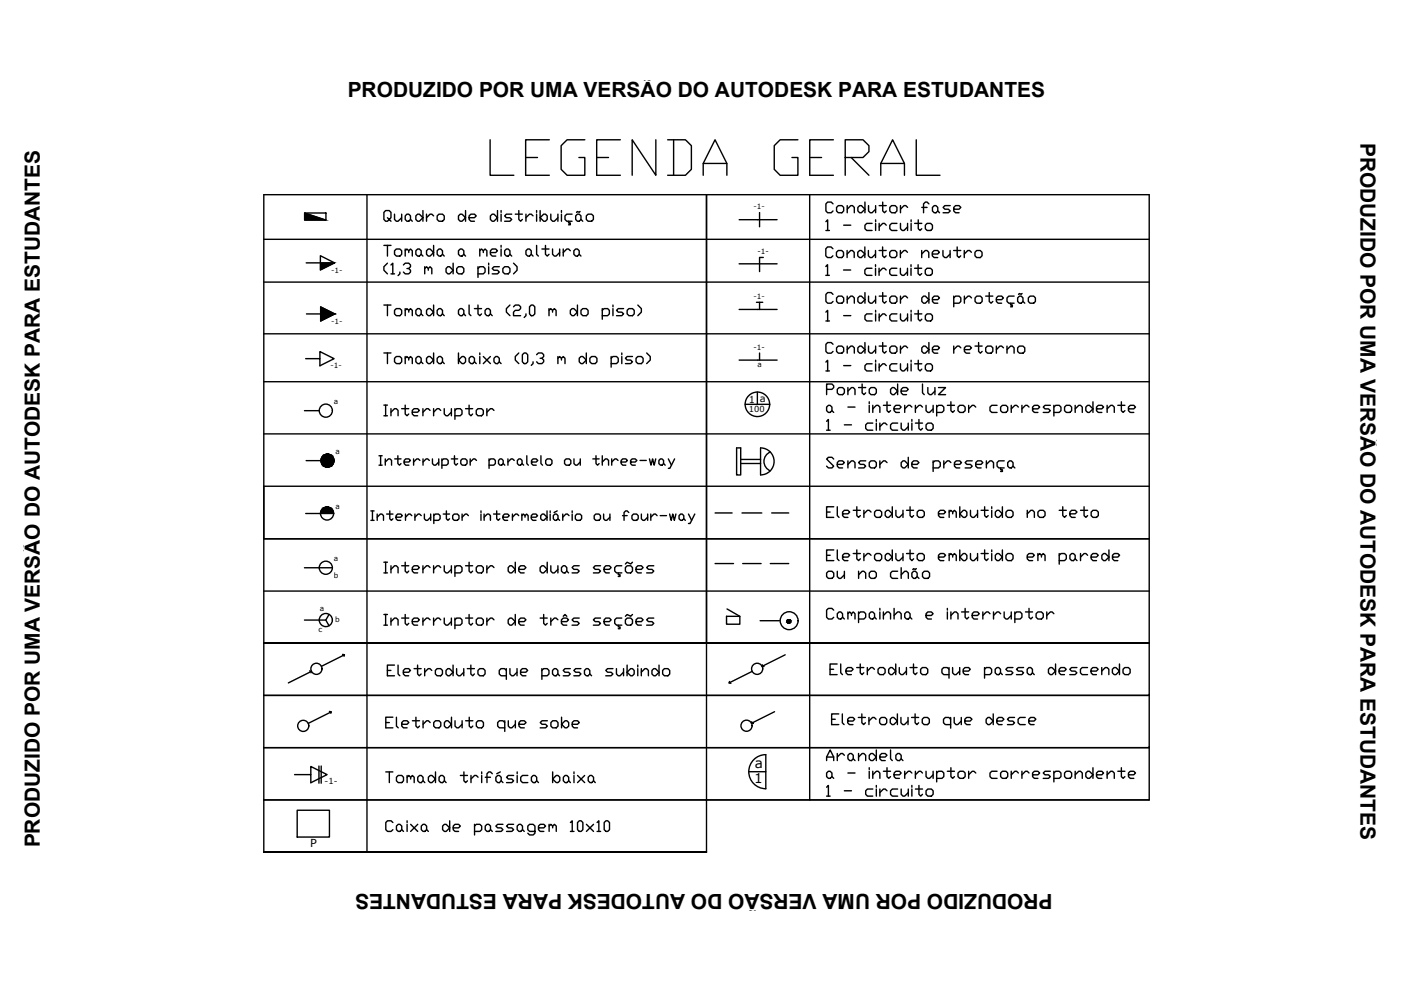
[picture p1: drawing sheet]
<svg xmlns="http://www.w3.org/2000/svg" width="297mm" height="210mm" viewBox="0 0 297 210" stroke-linecap="round" stroke-linejoin="round" font-family="sans-serif">
<!-- layer: ELE - Legenda -->
<g fill="none" stroke="#000" stroke-width=".3">
<path d="M55.9 50.7h187.8M55.9 59.8h187.8M64.6 45.2h4.5v1.5h-4.5zM64.6 45.2l4.5 1.5M77.8 41.3v139.4M81.4 52h1.5M82.1 55.8l-.7 .8v.7l.7 .8M82.1 46.2l.4 .3-.4 .4h-.3l-.4-.4v-1.5l.4-.4h.7l.4 .4v1.2l-.4 .3 .4 .4M82.1 52v2.3M82.9 56.2l.4-.4v2.3M82.9 58.1h.7M83.6 53.2l.4-.4h.8l.4 .4v.7l-.4 .4h-.8l-.4-.4z"/>
<path d="M83.6 45.4v1.1l.4 .4h.4l.8-.7M84.8 57.7v.4l-.4 .3M85.2 45.4v1.5M85.5 56.2l.4-.4h.8l.3 .4v.4l-.3 .3h-.4M85.9 53.2l.4-.4 .4 .4v.3M85.9 45.8l.4-.4h.4l.3 .4v.7l-.3 .4h-.4l-.4-.4zM85.9 52.8v1.5M86.7 53.2l.3-.4 .4 .4v1.1M86.7 56.9l.3 .4v.4l-.3 .4h-.8l-.4-.4M87 46.5l.4 .4M88.2 53.2l.3-.4h.4l.4 .4v.7l-.4 .4h-.4l-.3-.4zM88.2 45.8l.3-.4h.4l.8 .8-.8 .7h-.4l-.3-.4z"/>
<path d="M89.3 53.9l.4 .4M89.7 44.6v2.3M90.1 56.9l.3-.3 .4 .3v.4M90.1 56.6v1.5M90.4 45.4v1.5M90.8 52.8h.4l.7 .7-.7 .8h-.4l-.4-.4v-.7zM90.8 56.9l.4-.3 .4 .3v1.2M91.9 45.8l-.3-.4h-.4l-.8 .8M91.9 52v2.3M92.7 53.2l.4-.4h.3l.4 .4v.7l-.4 .4h-.3l-.4-.4zM92.7 45.8l.4-.4h.7l.4 .4v.7l-.4 .4h-.7l-.4-.4zM93.8 53.9l.4 .4"/>
<path d="M94.9 56.6h.4l.8 .7-.8 .8h-.4l-.3-.4v-.8zM96.1 55.8v2.3M96.8 56.9l.4-.3h.8l.3 .3v.8l-.3 .4h-.8l-.4-.4zM97.2 45.8l.4-.4h.4l.7 .8-.7 .7h-.4l-.4-.4zM97.6 52.8h.4l.3 .4v.7l-.3 .4h-.4l-.4-.4v-.7zM98.3 53.9l.4 .4M98.7 44.6v2.3M99.5 46.2h1.1l.4-.4-.4-.4h-.8l-.3 .4v.7l.3 .4h.8M101.3 56.9l.4-.3h.8l.3 .3v.8l-.3 .4h-1.2M101.3 56.6v2.2M101.7 53.2l.4-.4 .4 .4v.3M101.7 52.8v1.5"/>
<path d="M102.5 53.2l.3-.4 .4 .4v1.1M103.6 55.8v.4M103.6 56.6v1.5M104 53.5h1.1l.4-.3-.4-.4h-.7l-.4 .4v.7l.4 .4h.7M104 45.8l.4-.4h.3l.8 .8-.8 .7h-.3l-.4-.4zM105.5 44.6v2.3M105.9 56.6h-1.2l-.3 .3 .3 .4h.8l.4 .4-.4 .4h-1.1M106.2 44.6v.4M106.2 45.4v1.5M106.2 52v.4M106.2 52.8v1.5M106.6 56.9l.4-.3h.7l.4 .3v.8l-.4 .4h-.7l-.4-.4z"/>
<path d="M107 53.2l.4-.4h.3l.4 .4v.7l-.4 .4h-.3l-.4-.4zM108.1 53.9l.4 .4M108.5 45.4h-1.1l-.4 .4 .4 .4h.7l.4 .3-.4 .4h-1.1M108.9 55.8l.7 .8v.7l-.7 .8M109.2 45.4h1.6M110 44.6v1.9l.4 .4 .4-.4M111.5 45.4v1.5M111.9 52.8h.4l.3 .4v.7l-.3 .4h-.4l-.4-.4v-.7zM112.6 53.9l.4 .4M113 45.8l-.4-.4h-.3l-.8 .8M113.8 52v1.9l.3 .4M113.8 44.6v.4"/>
<path d="M113.8 45.4v1.5M114.5 46.2l.8-.8h.4l.3 .4v.7l-.3 .4h-.4zM114.5 44.6v2.3M114.9 52.8h1.5M115.7 52v1.9l.3 .4 .4-.4M116.8 45.4v1.1l.4 .4h.3l.8-.7M117.2 52.8v1.1l.3 .4h.4l.8-.8M118.3 45.4v1.5M118.7 52.8v1.5M119 44.6v.4M119 45.4v1.5M119.4 52.8v1.5"/>
<path d="M120.5 46.9v.4h.4v.4h-.4M120.9 53.2l-.4-.4h-.3l-.8 .7M121.3 45.4h-1.1l-.4 .4v.7l.4 .4h1.1M121.7 53.2l.4-.4h.3l.4 .4v.7l-.4 .4h-.3l-.4-.4zM122.1 45.8l.3-.4h.4l.4 .4v.7l-.4 .4h-.4l-.3-.4zM122.8 53.9l.4 .4M123 44.8l-.2 .2-.4-.2-.2 .2M123.2 46.5l.4 .4M124.3 45.8l.4-.4h.7l.4 .4v.7l-.4 .4h-.7l-.4-.4zM149.8 41.3v128.3h93.9M156.7 55.9h8.1M156.7 46.6h8.1"/>
<path d="M161 45.1v3M161.8 54.6h-.8v3M171.7 41.3v128.3M175.1 56.5l.4-.4v2.3M175.1 58.4h.7M175.1 47l.4-.4v2.3M175.1 48.9h.8M176.6 52.7l-.4-.3h-.7l-.4 .3v1.5l.4 .4h.7l.4-.4M176.6 43.2l-.4-.4h-.7l-.4 .4v1.5l.4 .4h.7l.4-.4M177.7 53.1h.8l.3 .4v.7l-.3 .4h-.8l-.4-.4v-.7zM177.7 43.6h.8l.4 .4v.7l-.4 .4h-.8l-.3-.4v-.7zM178.8 57.2h1.6"/>
<path d="M178.9 47.7h1.5M179.6 53.9l.8-.8h.3l.4 .4v1.1M179.6 53.1v1.5M179.6 44.4l.8-.8h.3l.4 .4v1.1M179.6 43.6v1.5M181.9 53.5l.3-.4h.4l.8 .8-.8 .7h-.4l-.3-.4zM181.9 44l.4-.4h.3l.8 .8-.8 .7h-.3l-.4-.4zM183.4 52.4v2.2M183.4 42.8v2.3M184.1 53.1v1.1l.4 .4h.4l.7-.7M184.1 43.6v1.1l.4 .4h.4l.7-.7M184.9 56.9h-1.2l-.3 .3v.8l.3 .4h1.2"/>
<path d="M184.9 47.4h-1.1l-.4 .3v.8l.4 .4h1.1M185.6 53.1v1.5M185.6 56.1v.4M185.6 56.9v1.5M185.6 43.6v1.5M185.6 46.6v.4M185.6 47.4v1.5M186.4 53.1h1.5M186.4 56.9v1.5M186.4 47.4v1.5M186.4 43.6h1.5M187.1 52.4v1.8l.4 .4 .4-.4"/>
<path d="M187.2 42.8v1.9l.3 .4 .4-.4M187.9 57.2l-.4-.3h-.4l-.7 .7M187.9 47.7l-.4-.3h-.3l-.8 .7M189 53.1h.8l.3 .4v.7l-.3 .4h-.8l-.4-.4v-.7zM189 43.6h.8l.4 .4v.7l-.4 .4h-.8l-.3-.4v-.7zM190.1 56.9h-1.1l-.4 .3v.8l.4 .4h1.1M190.2 47.4h-1.2l-.3 .3v.8l.3 .4h1.2M190.9 56.9v1.1l.4 .4h.4l.7-.8M190.9 53.1v1.5M190.9 47.4v1.1l.4 .4h.4l.7-.8M190.9 43.6v1.5M192.4 53.5l-.4-.4h-.3l-.8 .8"/>
<path d="M192.4 56.9v1.5M192.4 44l-.3-.4h-.4l-.8 .8M192.4 47.4v1.5M193.2 56.1v.4M193.2 56.9v1.5M193.2 46.6v.4M193.2 47.4v1.5M193.9 56.9h1.5M193.9 47.4h1.5M194.7 56.1v1.9l.3 .4 .4-.4M194.7 46.6v1.9l.4 .4 .3-.4M195.4 53.9l.8-.8h.3l.4 .4v1.1"/>
<path d="M195.4 53.1v1.5M195.4 44h1.2M196.2 57.2l.3-.3h.8l.4 .3v.8l-.4 .4h-.8l-.3-.4zM196.6 47.4h.7l.4 .3v.8l-.4 .4h-.7l-.4-.4v-.8zM196.9 43.2l-.3-.4h-.4l-.4 .4v1.9M197.7 53.9h1.1l.4-.4-.4-.4h-.7l-.4 .4v.7l.4 .4h.7M198.1 43.6h.3l.4 .4v.7l-.4 .4h-.3l-.4-.4v-.7zM198.8 44.7l.4 .4M199.9 53.1v1.1l.4 .4h.4l.7-.7M201.4 53.1v1.5M201.5 43.6h-1.2l-.3 .4 .3 .4h.8l.4 .3-.4 .4h-1.1M202.2 53.1h1.5"/>
<path d="M202.2 44.4h1.1l.4-.4-.4-.4h-.7l-.4 .4v.7l.4 .4h.7M202.9 52.4v1.8l.4 .4 .4-.4M204.4 53.1v1.5M206 53.5l-.4-.4h-.4l-.8 .8M207.1 53.1h.7l.4 .4v.7l-.4 .4h-.7l-.4-.4v-.7zM55.9 70.8h187.8M81.4 74.8h1.5M81.4 64.7h1.5M82.1 64.7v2.2M82.1 74.8v2.3M83.6 76l.4-.4h.8l.4 .4v.7l-.4 .4h-.8l-.4-.4zM83.6 65.8l.4-.4h.8l.4 .4v.8l-.4 .3h-.8l-.4-.3z"/>
<path d="M85.9 76l.4-.4 .4 .4v.3M85.9 65.8l.4-.4 .4 .4v.4M85.9 65.4v1.5M85.9 75.6v1.5M86.7 76l.3-.4 .4 .4v1.1M86.7 65.8l.3-.4 .4 .4v1.1M88.2 76l.3-.4h.4l.4 .4v.7l-.4 .4h-.4l-.3-.4zM88.2 65.8l.3-.4h.4l.4 .4v.8l-.4 .3h-.4l-.3-.3zM89.3 76.7l.4 .4M89.3 66.6l.4 .3M90.4 76l.4-.4h.4l.7 .7-.7 .8h-.4l-.4-.4zM90.4 65.8l.4-.4h.4l.7 .8-.7 .7h-.4l-.4-.3z"/>
<path d="M91.9 64.7v2.2M91.9 74.8v2.3M92.7 76l.4-.4h.3l.4 .4v.7l-.4 .4h-.3l-.4-.4zM92.7 65.8l.4-.4h.3l.4 .4v.8l-.4 .3h-.3l-.4-.3zM93.8 76.7l.4 .4M93.8 66.6l.4 .3M97.2 76.3l.8-.7h.3l.4 .4v.7l-.4 .4h-.3zM97.2 65.8l.4-.4h.4l.3 .4v.8l-.3 .3h-.4l-.4-.3zM97.2 74.8v2.3M98.3 66.6l.4 .3M99.5 76l.3-.4h.4l.4 .4v.7l-.4 .4h-.4l-.3-.4zM99.5 64.7v1.9l.3 .3"/>
<path d="M100.6 76.7l.4 .4M100.6 65.4h1.5M101.3 64.7v1.9l.4 .3 .4-.3M101.7 74.8v.4M101.7 75.6v1.5M102.5 75.6l1.5 1.5M102.8 65.8l.4-.4h.4l.4 .4v.8l-.4 .3h-.4l-.4-.3zM104 75.6l-1.5 1.5M104 66.6l.4 .3M104.7 76l.4-.4h.4l.4 .4v.7l-.4 .4h-.4l-.4-.4zM105.9 76.7l.3 .4M108.1 64.7l-.7 .7v.8l.7 .7"/>
<path d="M108.9 65l.3-.3h.8l.4 .3v.4l-.4 .4h-.8l-.3 .4v.7h1.5M110 74.8l-.8 .8v.7l.8 .8M110.8 75.2l.3-.4h.4l.4 .4v1.5l-.4 .4h-.4l-.3-.4zM111.5 66.6v.3l-.4 .4M112.6 64.7h.4l.4 .3v1.6l-.4 .3h-.4l-.3-.3v-1.6zM113 76.7v.4l-.4 .4M113.8 75.2l.3-.4h.8l.4 .4v.4l-.4 .4h-.4M114.9 76l.4 .3v.4l-.4 .4h-.8l-.3-.4M116.4 65.8l.4-.4 .4 .4v.4M116.4 65.4v1.5M117.2 65.8l.3-.4 .4 .4v1.1M118.3 76l.4-.4 .3 .4v.3"/>
<path d="M118.3 75.6v1.5M119 76l.4-.4 .4 .4v1.1M120.9 65.8l.4-.4h.4l.7 .8-.7 .7h-.4l-.4-.3zM122.4 64.7v2.2M122.8 76l.4-.4h.4l.7 .7-.7 .8h-.4l-.4-.4zM123.2 65.8l.4-.4h.7l.4 .4v.8l-.4 .3h-.7l-.4-.3zM124.3 74.8v2.3M125.1 76l.3-.4h.8l.4 .4v.7l-.4 .4h-.8l-.3-.4zM127.7 65.8l.4-.4h.7l.4 .4v.8l-.4 .3h-1.1M127.7 65.4v2.3M129.6 76l.4-.4h.7l.4 .4v.7l-.4 .4h-1.1M129.6 75.6v2.2"/>
<path d="M130 64.7v.3M130 65.4v1.5M131.8 74.8v.4M131.8 75.6v1.5M132.2 65.4h-1.1l-.4 .4 .4 .4h.7l.4 .4-.4 .3h-1.1M133 65.8l.3-.4h.8l.4 .4v.8l-.4 .3h-.8l-.3-.3zM134.1 75.6h-1.1l-.4 .4 .4 .3h.7l.4 .4-.4 .4h-1.1M134.8 76l.4-.4h.8l.4 .4v.7l-.4 .4h-.8l-.4-.4zM135.2 64.7l.8 .7v.8l-.8 .7M137.1 74.8l.8 .8v.7l-.8 .8M156.7 65.6h8.1M156.7 76.4h8.1"/>
<path d="M160.4 64.1h1.3M161 64.1v1.5M161 74.8v1.6M175.1 66.2l.4-.4v2.3M175.1 76.8l.4-.4v2.2M175.1 68.1h.8M175.1 78.6h.8M176.6 62.4l-.4-.4h-.7l-.4 .4v1.5l.4 .4h.7l.4-.4M176.6 73l-.4-.4h-.7l-.4 .4v1.5l.4 .4h.7l.4-.4M177.4 73.7l.3-.3h.8l.4 .3v.8l-.4 .4h-.8l-.3-.4zM177.7 62.8h.8l.4 .4v.7l-.4 .4h-.8l-.3-.4v-.7zM178.9 66.9h1.5"/>
<path d="M178.9 77.5h1.5M179.6 63.5l.8-.7h.3l.4 .4v1.1M179.6 74.1l.8-.7h.3l.4 .3v1.2M179.6 62.8v1.5M179.6 73.4v1.5M181.9 63.2l.4-.4h.3l.8 .7-.8 .8h-.3l-.4-.4zM181.9 73.7l.4-.3h.3l.8 .7-.8 .8h-.3l-.4-.4zM183.4 62v2.3M183.4 72.6v2.3M184.1 62.8v1.1l.4 .4h.4l.7-.8M184.1 73.4v1.1l.4 .4h.4l.7-.8M184.9 66.6h-1.1l-.4 .3v.8l.4 .4h1.1"/>
<path d="M184.9 77.1h-1.1l-.4 .4v.8l.4 .3h1.1M185.6 62.8v1.5M185.6 65.8v.4M185.6 66.6v1.5M185.6 73.4v1.5M185.6 76.4v.4M185.6 77.1v1.5M186.4 62.8h1.5M186.4 66.6v1.5M186.4 77.1v1.5M186.4 73.4h1.5M187.2 62v1.9l.3 .4 .4-.4"/>
<path d="M187.2 72.6v1.9l.3 .4 .4-.4M187.9 66.9l-.4-.3h-.3l-.8 .7M187.9 77.5l-.4-.4h-.3l-.8 .8M188.7 73.7l.3-.3h.8l.4 .3v.8l-.4 .4h-.8l-.3-.4zM189 62.8h.8l.4 .4v.7l-.4 .4h-.8l-.3-.4v-.7zM190.2 66.6h-1.2l-.3 .3v.8l.3 .4h1.2M190.2 77.1h-1.2l-.3 .4v.8l.3 .3h1.2M190.9 66.6v1.1l.4 .4h.4l.7-.8M190.9 77.1v1.2l.4 .3h.4l.7-.7M190.9 62.8v1.5M190.9 73.4v1.5M192.4 63.2l-.3-.4h-.4l-.8 .7"/>
<path d="M192.4 73.7l-.3-.3h-.4l-.8 .7M192.4 66.6v1.5M192.4 77.1v1.5M193.2 65.8v.4M193.2 66.6v1.5M193.2 76.4v.4M193.2 77.1v1.5M193.9 66.6h1.5M193.9 77.1h1.5M194.7 65.8v1.9l.4 .4 .3-.4M194.7 76.4v1.9l.4 .3 .3-.3M195.4 73.7l.4-.3h.4l.7 .7-.7 .8h-.4l-.4-.4z"/>
<path d="M195.8 62.8h.4l.7 .7-.7 .8h-.4l-.4-.4v-.7zM196.2 66.9l.4-.3h.7l.4 .3v.8l-.4 .4h-.7l-.4-.4zM196.6 77.1h.7l.4 .4v.8l-.4 .3h-.7l-.4-.3v-.8zM196.9 62v2.3M196.9 72.6v2.3M197.7 63.5h1.1l.4-.3-.4-.4h-.7l-.4 .4v.7l.4 .4h.7M197.7 74.1h1.1l.4-.4-.4-.3h-.7l-.4 .3v.8l.4 .4h.7M202.2 63.2l.4-.4h.7l.4 .4v.7l-.4 .4h-1.1M202.2 62.8v2.2M202.2 73.4v1.5M203.7 73.7l-.4-.3h-.3l-.8 .7M204.5 74.1h1.1l.4-.4-.4-.3h-.8l-.3 .3v.8l.3 .4h.8"/>
<path d="M204.5 62.8v1.5M206 63.2l-.4-.4h-.4l-.7 .7M206.7 73.4h1.5M207.1 62.8h.8l.3 .4v.7l-.3 .4h-.8l-.4-.4v-.7zM207.5 72.6v1.9l.4 .4 .3-.4M209 73.7l.4-.3h.7l.4 .3v.8l-.4 .4h-.7l-.4-.4zM209 62.8h1.5M209.7 62v1.9l.4 .4 .4-.4M211.3 63.5h1.1l.4-.3-.4-.4h-.8l-.3 .4v.7l.3 .4h.8M211.3 73.4v1.5M212.8 73.7l-.4-.3h-.4l-.7 .7M213.5 74.1l.8-.7h.3l.4 .3v1.2"/>
<path d="M213.5 73.4v1.5M214.3 64.3v.4h.3v.3h-.3M215 62.8h-1.1l-.4 .4v.7l.4 .4h1.1M215.8 73.7l.3-.3h.8l.4 .3v.8l-.4 .4h-.8l-.3-.4zM216.1 62.8h.4l.4 .4v.7l-.4 .4h-.4l-.3-.4v-.7zM216.7 62.2l-.2 .2-.4-.2-.2 .2M216.9 63.9l.4 .4M218.4 62.8h.8l.3 .4v.7l-.3 .4h-.8l-.4-.4v-.7zM55.9 92h187.8M55.9 80.9h187.8M80.4 96.6h.6M80.4 98.6h.6"/>
<path d="M80.7 96.6v2M81.4 85.9h.7M81.4 88.2h.7M81.7 98l.7-.7h.3l.3 .3v1M81.7 97.3v1.3M81.8 85.9v2.3M82.9 87.4l.7-.8h.4l.4 .4v1.2M82.9 86.6v1.6M83.7 97.3h1.3M84.4 96.6v1.7l.3 .3 .3-.3M85.2 86.6h1.5M85.7 98h1l.3-.4-.3-.3h-.7l-.3 .3v.7l.3 .3h.7"/>
<path d="M85.9 85.9v1.9l.4 .4 .4-.4M87.4 87.4h1.1l.4-.4-.4-.4h-.7l-.4 .4v.8l.4 .4h.7M87.7 97.3v1.3M89 97.6l-.3-.3h-.3l-.7 .7M89.7 86.6v1.6M89.7 97.3v1.3M91 97.6l-.3-.3h-.3l-.7 .7M91.2 87l-.4-.4h-.4l-.7 .8M91.7 97.3v1l.3 .3h.4l.6-.6M91.9 86.6v1.6M93 97.3v1.3M93.4 87l-.3-.4h-.4l-.8 .8"/>
<path d="M93.7 97.6l.3-.3h.7l.3 .3v.7l-.3 .3h-1M93.7 97.3v2M94.2 86.6v1.2l.4 .4h.3l.8-.8M95.7 97.3h1.3M95.7 86.6v1.6M96.4 96.6v1.7l.3 .3 .3-.3M96.5 87l.3-.4h.8l.4 .4v.8l-.4 .4h-1.1M96.5 86.6v2.3M97.7 97.6l.3-.3h.7l.3 .3v.7l-.3 .3h-.7l-.3-.3zM98.7 86.6h1.5M99.5 85.9v1.9l.3 .4 .4-.4M99.7 97.3v1.3"/>
<path d="M101 97.6l-.3-.3h-.3l-.7 .7M101.3 86.6h.8l.4 .4v.8l-.4 .4h-.8l-.3-.4v-.8zM103.2 86.6v1.6M103.7 97.6l.3-.3h.7l.3 .3v.7l-.3 .3h-1M103.7 97.3v2M104.7 87l-.3-.4h-.4l-.8 .8M105.7 97.6l.3-.3h.4l.3 .3v.7l-.3 .3h-.4l-.3-.3zM106.7 98.3l.3 .3M107.7 97.3v1.3M109 97.6l-.3-.3h-.3l-.7 .7M109.7 97.6l.3-.3h.4l.3 .3v.7l-.3 .3h-.4l-.3-.3zM110.7 98.3l.3 .3"/>
<path d="M111.7 96.6v1.7l.3 .3M112.7 98h1l.3-.4-.3-.3h-.7l-.3 .3v.7l.3 .3h.7M114.7 96.6v1.7l.3 .3M115.7 97.6l.3-.3h.7l.3 .3v.7l-.3 .3h-.7l-.3-.3zM119.7 97.6l.3-.3h.7l.3 .3v.7l-.3 .3h-.7l-.3-.3zM121.7 97.3v1l.3 .3h.4l.6-.6M123 97.3v1.3M125.7 97.3h1.3M126.4 96.6v1.7l.3 .3 .3-.3M127.7 98l.7-.7h.3l.3 .3v1M127.7 96.6v2M129.7 97.3v1.3"/>
<path d="M131 97.6l-.3-.3h-.3l-.7 .7M131.7 98h1l.3-.4-.3-.3h-.7l-.3 .3v.7l.3 .3h.7M133.7 98h1l.3-.4-.3-.3h-.7l-.3 .3v.7l.3 .3h.7M135.7 97.6h1.3M137.7 97.3l.3 1.3 .4-1.3 .3 1.3 .3-1.3M139.7 97.6l.3-.3h.4l.3 .3v.7l-.3 .3h-.4l-.3-.3zM140.7 98.3l.3 .3M141.7 97.3l.7 1.3M143 97.3l-1 2h-.3M175.3 82.6h1.1l.4-.4v-.4l-.4-.4h-1.1v2.3M175.3 86.3l.3-.4h.4l.4 .4v.8l-.4 .3h-.4l-.3-.3zM175.3 89.3l.3-.4v2.3"/>
<path d="M175.3 91.2h.7M176.4 87.1l.4 .3M176.8 97.3l-.4-.3h-.8l-.3 .3 1.5 1.5-.4 .4h-.8l-.3-.4M177.5 98.5h1.1l.4-.4-.4-.4h-.7l-.4 .4v.7l.4 .4h.7M177.9 82.2h.7l.4 .4v.7l-.4 .4h-.7l-.4-.4v-.7zM179 90.1h1.5M179.8 82.9l.7-.7h.4l.4 .4v1.1M179.8 98.5l.7-.8h.4l.4 .4v1.1M179.8 82.2v1.5M179.8 97.7v1.5M179.8 86.3h1.5M182 82.2h1.5"/>
<path d="M182.8 81.4v1.9l.4 .4 .3-.4M183.5 97.7h-1.1l-.4 .4 .4 .4h.8l.3 .3-.3 .4h-1.2M184.3 98.1l.4-.4h.7l.4 .4v.7l-.4 .4h-.7l-.4-.4zM184.3 85.2v.4M184.3 85.9v1.5M184.7 82.2h.7l.4 .4v.7l-.4 .4h-.7l-.4-.4v-.7zM185 86.7l.8-.8h.4l.3 .4v1.1M185 89.7h-1.1l-.4 .4v.7l.4 .4h1.1M185 85.9v1.5M185.8 88.9v.4M185.8 89.7v1.5M186.5 89.7v1.5"/>
<path d="M186.5 97.7v1.5M187.3 85.9h1.5M188.1 85.2v1.9l.3 .3 .4-.3M188.1 90.1l-.4-.4h-.4l-.8 .8M188.1 98.1l-.4-.4h-.4l-.8 .8M189.2 82.2h.4l.7 .7-.7 .8h-.4l-.4-.4v-.7zM189.6 86.7h1.1l.4-.4-.4-.4h-.8l-.3 .4v.8l.3 .3h.8M190.3 89.7h-1.1l-.4 .4v.7l.4 .4h1.1M190.3 81.4v2.3M191.1 82.9h1.1l.4-.3-.4-.4h-.8l-.3 .4v.7l.3 .4h.8M191.1 89.7v1.1l.3 .4h.4l.8-.7M191.1 98.1l.3-.4h.4l.8 .8-.8 .7h-.4l-.3-.4z"/>
<path d="M191.8 85.9v1.5M192.6 89.7v1.5M192.6 97v2.2M193.3 86.3l-.3-.4h-.4l-.8 .8M193.3 98.5h1.2l.3-.4-.3-.4h-.8l-.4 .4v.7l.4 .4h.8M193.3 88.9v.4M193.3 89.7v1.5M194.1 85.9v1.5M194.1 89.7h1.5M194.8 88.9v1.9l.4 .4 .4-.4M195.6 81.4v1.9l.4 .4M195.6 86.3l-.4-.4h-.4l-.7 .8"/>
<path d="M196.3 85.9v1.2l.4 .3h.4l.7-.7M196.3 90.1l.4-.4h.8l.3 .4v.7l-.3 .4h-.8l-.4-.4zM196.7 82.2v1.1l.4 .4h.4l.7-.8M197.8 98.1l.4-.4h.8l.4 .4v.7l-.4 .4h-1.2M197.8 85.9v1.5M197.8 97.7v2.3M198.2 82.2v1.5M198.6 86.3l.4-.4h.7l.4 .4v.8l-.4 .3h-1.1M198.6 85.9v2.3M199 82.2h1.5l-1.5 1.5h1.5M200.1 97.7v1.5M200.9 85.9h1.5"/>
<path d="M201.6 85.2v1.9l.4 .3 .4-.3M201.6 98.1l-.4-.4h-.3l-.8 .8M202.4 98.5h1.1l.4-.4-.4-.4h-.8l-.3 .4v.7l.3 .4h.8M203.1 86.3l.4-.4h.7l.4 .4v.8l-.4 .3h-.7l-.4-.3zM205.4 85.9v1.5M206.1 97.7h-1.1l-.4 .4 .4 .4h.7l.4 .3-.4 .4h-1.1M206.9 86.3l-.4-.4h-.4l-.7 .8M206.9 98.5h1.1l.4-.4-.4-.4h-.7l-.4 .4v.7l.4 .4h.7M209.1 98.5l.8-.8h.4l.3 .4v1.1M209.1 97.7v1.5M211.4 85.9h-1.1l-.4 .4v.8l.4 .3h1.1M212.1 86.3l.4-.4h.8l.4 .4v.8l-.4 .3h-.8l-.4-.3z"/>
<path d="M212.1 99.2v.4h.4v.4h-.4M212.9 97.7h-1.1l-.4 .4v.7l.4 .4h1.1M213.7 98.1l.3-.4h.4l.4 .4v.7l-.4 .4h-.4l-.3-.4zM214.4 85.9v1.5M214.8 98.8l.4 .4M215.9 86.3l-.4-.4h-.3l-.8 .8M216.7 85.9v1.5M218.2 86.3l-.4-.4h-.4l-.7 .8M218.9 86.7h1.2l.3-.4-.3-.4h-.8l-.4 .4v.8l.4 .3h.8M222.7 85.9h-1.1l-.4 .4 .4 .4h.7l.4 .4-.4 .3h-1.1M223.4 86.3l.4-.4h.8l.3 .4v.8l-.3 .3h-1.2M223.4 85.9v2.3"/>
<path d="M225.7 86.3l.4-.4h.7l.4 .4v.8l-.4 .3h-.7l-.4-.3zM228 86.7l.7-.8h.4l.4 .4v1.1M228 85.9v1.5M230.2 86.3l.4-.4h.4l.7 .8-.7 .7h-.4l-.4-.3zM231.7 85.2v2.2M232.5 86.7h1.1l.4-.4-.4-.4h-.7l-.4 .4v.8l.4 .3h.7M234.7 86.7l.8-.8h.4l.3 .4v1.1M234.7 85.9v1.5M237 85.9h1.5M237.8 85.2v1.9l.3 .3 .4-.3M239.3 86.7h1.1l.4-.4-.4-.4h-.8l-.3 .4v.8l.3 .3h.8M67.9 108.9h2.8"/>
<path d="M78.6 108.3h.7M78.6 110.3h.7M79 108.3v2M80 109.7l.6-.7h.4l.3 .3v1M80 109v1.3M81.4 119.2h.7M81.8 119.2v2.3M82 109h1.3M82.6 108.3v1.7l.4 .3 .3-.3M82.9 120v1.5M84 109.7h1l.3-.4-.3-.3h-.7l-.3 .3v.7l.3 .3h.7M85.2 120h1.5"/>
<path d="M85.9 119.2v1.9l.4 .4 .4-.4M86 109v1.3M87.3 109.3l-.3-.3h-.4l-.6 .7M88 109v1.3M89.3 109.3l-.3-.3h-.4l-.6 .7M89.7 120v1.5M90 109v1l.3 .3h.3l.7-.6M91.3 109v1.3M91.9 120v1.5M92 109.3l.3-.3h.7l.3 .3v.7l-.3 .3h-1M92 109v2M94 109h1.3"/>
<path d="M94.2 120v1.1l.4 .4h.3l.8-.8M94.6 108.3v1.7l.4 .3 .3-.3M95.7 120v1.5M96.3 109h.7l.3 .3v.7l-.3 .3h-.7l-.3-.3v-.7zM96.5 120v2.2M98 109v1.3M98.7 120h1.5M99.3 109.3l-.3-.3h-.4l-.6 .7M99.5 119.2v1.9l.3 .4 .4-.4M101.3 120h.8l.4 .3v.8l-.4 .4h-.8l-.3-.4v-.8zM102 108.3v.4M102 109v1.3"/>
<path d="M102.6 109.7l.7-.7h.3l.4 .3v1M102.6 109v1.3M103.2 120v1.5M104.6 109h1.4M105.3 108.3v1.7l.3 .3 .4-.3M106.6 109.7h1l.4-.4-.4-.3h-.6l-.4 .3v.7l.4 .3h.6M108.1 120h.4l.7 .7-.7 .8h-.4l-.4-.4v-.8zM108.6 109v1.3M109.2 119.2v2.3M110 109.3l-.4-.3h-.3l-.7 .7M110.6 109.3l.4-.3 .3 .3v.4M110.6 109v1.3"/>
<path d="M111.3 109.3l.3-.3 .4 .3v1M112.6 109.7h1l.4-.4-.4-.3h-.6l-.4 .3v.7l.4 .3h.6M115 109h.3l.7 .7-.7 .6h-.3l-.4-.3v-.7zM116 108.3v2M116 119.2v2.3M116.6 108.3v.4M116.6 109v1.3M116.8 120v1.1l.4 .4h.3l.8-.8M117.6 109h.4l.3 .3v.7l-.3 .3h-.4l-.3-.3v-.7zM118.1 108.3l-.6 .4M118.3 120v1.5M118.3 110l.3 .3"/>
<path d="M119.3 109v1.3M120.6 109.3l-.3-.3h-.3l-.7 .7M121.3 108.3v.4M121.3 109v1.3M122.3 109h.7l.3 .3v.7l-.3 .3h-.7l-.3-.3v-.7zM122.8 120h-1.1l-.4 .3 .4 .4h.7l.4 .4-.4 .4h-1.1M126.3 109h.7l.3 .3v.7l-.3 .3h-.7l-.3-.3v-.7zM127.3 120h-1.1l-.4 .3 .4 .4h.7l.4 .4-.4 .4h-1.1M128 109v1l.3 .3h.3l.7-.6M129.3 109v1.3M131.8 120h-1.1l-.4 .3v.8l.4 .4h1.1M132 109.3h1"/>
<path d="M133 120h.7l.4 .3v.8l-.4 .4h-.7l-.4-.4v-.8zM133.3 108.7l-.3-.4h-.4l-.3 .4v1.6M134.1 119.2l-.4 .4-.7-.4-.4 .4M134.3 109h.7l.3 .3v.7l-.3 .3h-.7l-.3-.3v-.7zM136 109v1l.3 .3h.3l.7-.6M137.3 109v1.3M138 109v1.3M138.6 120h-1.1l-.4 .3 .4 .4h.7l.4 .4-.4 .4h-1.1M139.3 109.3l-.3-.3h-.4l-.6 .7M140 109.3h1.3M142 109l.3 1.3 .3-1.3 .4 1.3 .3-1.3M144 109.3l.3-.3h.3l.4 .3v.7l-.4 .3h-.3l-.3-.3z"/>
<path d="M145 110l.3 .3M146 109l.6 1.3M147.3 109l-1 2h-.3M151.6 108.8h3.6M151.6 119.5h3.9M157.3 108.8h4.2M157.5 119.5h3.9M163.3 119.5h3.9M163.6 108.8h3.6M175.3 117.7h.7M176.8 116.6h-1.5v2.3h1.5M177.5 116.6v1.9l.4 .4"/>
<path d="M178.6 118.1h1.2l.4-.4-.4-.3h-.8l-.4 .3v.8l.4 .4h.8M180.9 117.4h1.5M181.7 116.6v1.9l.3 .4 .4-.4M183.2 117.4v1.5M184.7 117.7l-.4-.3h-.4l-.7 .7M185.4 117.7l.4-.3h.7l.4 .3v.8l-.4 .4h-.7l-.4-.4zM187.7 117.7l.4-.3h.3l.8 .7-.8 .8h-.3l-.4-.4zM189.2 116.6v2.3M189.9 117.4v1.1l.4 .4h.4l.7-.8M191.4 117.4v1.5M192.2 117.4h1.5M193 116.6v1.9l.3 .4 .4-.4"/>
<path d="M194.5 117.7l.3-.3h.8l.4 .3v.8l-.4 .4h-.8l-.3-.4zM199 118.1h1.1l.4-.4-.4-.3h-.7l-.4 .3v.8l.4 .4h.7M201.2 117.7l.4-.3 .4 .3v.4M201.2 117.4v1.5M202 117.7l.4-.3 .3 .3v1.2M203.5 118.1l.7-.7h.4l.4 .3v.8l-.4 .4h-.4zM203.5 116.6v2.3M205.8 117.4v1.1l.3 .4h.4l.8-.8M207.3 117.4v1.5M208 117.4h1.5M208.8 116.6v1.9l.3 .4 .4-.4M210.3 116.6v.4"/>
<path d="M210.3 117.4v1.5M211 117.7l.4-.3h.4l.7 .7-.7 .8h-.4l-.4-.4zM212.5 116.6v2.3M213.3 117.7l.4-.3h.7l.4 .3v.8l-.4 .4h-.7l-.4-.4zM217.8 118.1h1.1l.4-.4-.4-.3h-.7l-.4 .3v.8l.4 .4h.7M220.1 117.7l.3-.3 .4 .3v.4M220.1 117.4v1.5M220.8 117.7l.4-.3 .4 .3v1.2M224.6 117.7l.4-.3h.7l.4 .3v.8l-.4 .4h-1.1M224.6 117.4v2.2M226.8 117.7l.4-.3h.4l.4 .3v.8l-.4 .4h-.4l-.4-.4zM228 118.5l.3 .4"/>
<path d="M229.1 117.4v1.5M230.6 117.7l-.4-.3h-.4l-.7 .7M231.3 118.1h1.2l.4-.4-.4-.3h-.8l-.4 .3v.8l.4 .4h.8M233.6 117.7l.4-.3h.4l.7 .7-.7 .8h-.4l-.4-.4zM235.1 116.6v2.3M235.9 118.1h1.1l.4-.4-.4-.3h-.8l-.3 .3v.8l.3 .4h.8M243.7 103.1h-187.8v11.1h187.8h-187.8M55.9 125.3h187.8M67.7 120.4h2.8M69.1 131.5l.7 1.2M69.8 130.3l-.7 1.2h-1.4M72.6 138.7l.4 .1-4.9 2.5"/>
<path d="M73 138.8l-.1 .3M81.4 121.5h.7M82.9 120.7l.7-.7h.4l.4 .3v1.2M87.4 120.7h1.1l.4-.4-.4-.3h-.7l-.4 .3v.8l.4 .4h.7M91.2 120.3l-.4-.3h-.4l-.7 .7M93.4 120.3l-.3-.3h-.4l-.8 .7M96.5 120.3l.3-.3h.8l.4 .3v.8l-.4 .4h-1.1M104.7 120.3l-.3-.3h-.4l-.8 .7M110 120.7h1.1l.4-.4-.4-.3h-.7l-.4 .3v.8l.4 .4h.7M114.5 120.3l.4-.3h.4l.7 .7-.7 .8h-.4l-.4-.4zM119 120.3l.4-.3h.4l.4 .3v.8l-.4 .4h-.4l-.4-.4zM120.2 121.1l.3 .4"/>
<path d="M128.1 120.7h1.1l.4-.4-.4-.3h-.8l-.3 .3v.8l.3 .4h.8M131.1 121.5v.3h.4v.4h-.4M134.8 120.7h1.2l.4-.4-.4-.3h-.8l-.4 .3v.8l.4 .4h.8M149.8 136.3h-93.9h93.9M166.5 138.8l-4.9 2.5h.4M175.3 121.5l.3-.4h.8l.4 .4v.8l-.4 .3h-.8l-.3-.3zM176.8 129.4l-.4-.4h-.8l-.3 .4v1.5l.3 .3h.8l.4-.3M177.5 121.1v1.2l.4 .3h.4l.7-.7M177.9 129.7h.4l.3 .4v.8l-.3 .3h-.4l-.4-.3v-.8zM178.6 130.9l.4 .3M179 121.1v1.5M179.8 130.1l.4-.4 .3 .4v.4"/>
<path d="M179.8 129.7v1.5M180.5 130.1l.4-.4 .4 .4v1.1M182 130.1l.4-.4h.8l.3 .4v.8l-.3 .3h-1.2M182 129.7v2.3M182 121.9l.8-.8h.4l.3 .4v1.1M182 121.1v1.5M184.7 129.7h.3l.4 .4v.8l-.4 .3h-.3l-.4-.3v-.8zM184.7 121.1h.7l.4 .4v.8l-.4 .3h-.7l-.4-.3v-.8zM185.4 130.9l.4 .3M186.5 129v.4M186.5 129.7v1.5M187.3 130.5l.8-.8h.3l.4 .4v1.1"/>
<path d="M187.3 129.7v1.5M189.6 130.5l.7-.8h.4l.4 .4v1.1M189.6 129v2.2M190.3 121.1h-1.1l-.4 .4v.8l.4 .3h1.1M191.1 121.9l.7-.8h.4l.4 .4v1.1M191.1 120.4v2.2M191.8 130.1l.4-.4h.4l.4 .4v.8l-.4 .3h-.4l-.4-.3zM193 130.9l.3 .3M193.7 121.1h.4l.4 .4v.8l-.4 .3h-.4l-.4-.3v-.8zM194.3 120.6l-.2 .1-.4-.1-.2 .1M194.5 122.3l.3 .3M195.6 121.5l.4-.4h.7l.4 .4v.8l-.4 .3h-.7l-.4-.3z"/>
<path d="M196.3 130.5h1.2l.3-.4-.3-.4h-.8l-.4 .4v.8l.4 .3h.8M200.9 129v.4M200.9 129.7v1.5M201.6 130.5l.8-.8h.3l.4 .4v1.1M201.6 129.7v1.5M203.9 129.7h1.5M204.6 129v1.9l.4 .3 .4-.3M206.1 130.5h1.2l.3-.4-.3-.4h-.8l-.4 .4v.8l.4 .3h.8M208.4 129.7v1.5M209.9 130.1l-.4-.4h-.4l-.7 .8M210.6 129.7v1.5M212.1 130.1l-.3-.4h-.4l-.8 .8"/>
<path d="M212.9 129.7v1.2l.4 .3h.4l.7-.7M214.4 129.7v1.5M215.2 130.1l.3-.4h.8l.4 .4v.8l-.4 .3h-1.1M215.2 129.7v2.3M217.4 129.7h1.5M218.2 129v1.9l.4 .3 .3-.3M219.7 130.1l.4-.4h.7l.4 .4v.8l-.4 .3h-.7l-.4-.3zM221.9 129.7v1.5M223.4 130.1l-.3-.4h-.4l-.8 .8M243.7 136.3h-93.9h93.9M55.9 147.4h187.8M55.9 158.5h187.8"/>
<path d="M65.6 142.3h.4l-.1 .4M66 142.3l-4.9 2.5M69.8 150.8l.4 .1-4.9 2.5M70.2 150.9l-.1 .3M82.1 142.1h.8M83.6 141h-1.5v2.3h1.5M84.4 141v1.9l.4 .4M85.5 142.5h1.2l.3-.4-.3-.3h-.8l-.4 .3v.8l.4 .4h.8M87.8 141.8h1.5M88.5 141v1.9l.4 .4 .4-.4M90 141.8v1.5M91.5 142.1l-.3-.3h-.4l-.8 .7"/>
<path d="M92.7 141.8h.7l.4 .3v.8l-.4 .4h-.7l-.4-.4v-.8zM94.6 142.1l.3-.3h.4l.8 .7-.8 .8h-.4l-.3-.4zM96.1 141v2.3M96.8 141.8v1.1l.4 .4h.4l.7-.8M98.3 141.8v1.5M99.1 141.8h1.5M99.8 141v1.9l.4 .4 .4-.4M101.3 142.1l.4-.3h.8l.3 .3v.8l-.3 .4h-.8l-.4-.4zM107.4 142.1l-.4-.3h-.8l-.3 .3v.8l.3 .4h1.2M107.4 141.8v2.2M108.1 141.8v1.1l.4 .4h.4l.7-.8M109.6 141.8v1.5"/>
<path d="M110.4 142.5h1.1l.4-.4-.4-.3h-.7l-.4 .3v.8l.4 .4h.7M114.9 142.1l.4-.3h.7l.4 .3v.8l-.4 .4h-1.1M114.9 141.8v2.2M117.1 142.1l.4-.3h.4l.4 .3v.8l-.4 .4h-.4l-.4-.4zM118.3 142.9l.3 .4M120.9 141.8h-1.1l-.4 .3 .4 .4h.7l.4 .4-.4 .4h-1.1M123.2 141.8h-1.2l-.3 .3 .3 .4h.8l.4 .4-.4 .4h-1.1M123.9 142.1l.4-.3h.4l.3 .3v.8l-.3 .4h-.4l-.4-.4zM125 142.9l.4 .4M129.9 141.8h-1.1l-.4 .3 .4 .4h.8l.3 .4-.3 .4h-1.2M130.7 141.8v1.1l.4 .4h.4l.7-.8M132.2 141.8v1.5"/>
<path d="M133 141v2.3M133.7 141.8h.4l.4 .3v.8l-.4 .4h-.4l-.7-.8zM135.2 141v.4M135.2 141.8v1.5M136 142.5l.7-.7h.4l.4 .3v1.2M136 141.8v1.5M138.2 142.1l.4-.3h.4l.7 .7-.7 .8h-.4l-.4-.4zM139.7 141v2.3M140.9 141.8h.7l.4 .3v.8l-.4 .4h-.7l-.4-.4v-.8zM154.7 144.5l-.1 .3 .4 .1M159.4 153l-.1 .3M159.5 142.3l-4.9 2.5"/>
<path d="M161.6 141v.3M164.2 150.9l-4.9 2.4 .4 .1M177.5 159.8v1.5M182 159.8v1.5M184.7 159.8h.3l.8 .7-.8 .8h-.3l-.4-.4v-.8zM185.8 159v2.3M188.8 159v1.9l.4 .4M63 171.8h6.8v5.7h-6.8zM83.3 174.4l-.4-.4h-.7l-.4 .4v1.5l.4 .4h.7l.4-.4M84 175.1l.4-.3h.4l.4 .3v.8l-.4 .4h-.4l-.4-.4zM85.2 175.9l.4 .4M86.3 174v.4"/>
<path d="M86.3 174.8v1.5M87.1 174.8l1.5 1.5M88.6 174.8l-1.5 1.5M89.3 175.1l.4-.3h.4l.4 .3v.8l-.4 .4h-.4l-.4-.4zM90.5 175.9l.3 .4M93.8 175.1l.4-.3h.4l.7 .7-.7 .8h-.4l-.4-.4zM95.3 174v2.3M96.1 175.5h1.1l.4-.4-.4-.3h-.7l-.4 .3v.8l.4 .4h.7M100.6 175.1l.4-.3h.7l.4 .3v.8l-.4 .4h-1.1M100.6 174.8v2.2M103.2 174.8h.4l.4 .3v.8l-.4 .4h-.4l-.3-.4v-.8zM104 175.9l.4 .4"/>
<path d="M106.6 174.8h-1.1l-.4 .3 .4 .4h.8l.3 .4-.3 .4h-1.2M108.9 174.8h-1.1l-.4 .3 .4 .4h.7l.4 .4-.4 .4h-1.1M109.7 175.1l.3-.3h.4l.4 .3v.8l-.4 .4h-.4l-.3-.4zM110.8 175.9l.4 .4M113.4 176.3h-1.1l-.4-.4v-.8l.4-.3h.7l.4 .3v1.6l-.4 .3h-.7l-.4-.3M114.2 175.5h1.1l.4-.4-.4-.3h-.8l-.3 .3v.8l.3 .4h.8M116.4 175.1l.4-.3 .4 .3v.4M116.4 174.8v1.5M117.2 175.1l.4-.3 .3 .3v1.2M120.9 174.4l.4-.4v2.3M120.9 176.3h.8M122.4 174.4l.4-.4h.4l.4 .4v1.5l-.4 .4h-.4l-.4-.4z"/>
<path d="M124.3 174.8l1.5 1.5M125.8 174.8l-1.5 1.5M126.6 174.4l.4-.4v2.3M126.6 176.3h.7M128.1 174.4l.4-.4h.3l.4 .4v1.5l-.4 .4h-.3l-.4-.4zM175.3 161.3v-.8l.7-1.5 .8 1.5v.8M175.3 163.9l.3-.4h.4l.4 .4v.8l-.4 .3h-.4l-.3-.3zM175.3 166.9l.3-.4v2.3M175.3 160.5h1.5M175.3 168.8h.7M176.4 164.7l.4 .3M179 160.1l-.4-.3h-.3l-.8 .7"/>
<path d="M179 167.7h1.5M179.8 160.1l.4-.3h.3l.4 .3v.8l-.4 .4h-.3l-.4-.4zM179.8 163.9h1.5M180.9 160.9l.4 .4M182 160.5l.8-.7h.4l.3 .3v1.2M184.3 162.8v.3M184.3 163.5v1.5M185 164.3l.8-.8h.4l.3 .4v1.1M185 167.3h-1.1l-.4 .4v.7l.4 .4h1.1M185 163.5v1.5M185.8 166.5v.4M185.8 167.3v1.5"/>
<path d="M186.5 160.5h1.2l.4-.4-.4-.3h-.8l-.4 .3v.8l.4 .4h.8M186.5 167.3v1.5M187.3 163.5h1.5M188.1 162.8v1.9l.3 .3 .4-.3M188.1 167.7l-.4-.4h-.4l-.8 .7M189.6 164.3h1.1l.4-.4-.4-.4h-.8l-.3 .4v.8l.3 .3h.8M189.9 160.1l.4-.3h.4l.4 .3v.8l-.4 .4h-.4l-.4-.4zM190.3 167.3h-1.1l-.4 .4v.7l.4 .4h1.1M191.1 167.3v1.1l.3 .4h.4l.8-.8M191.1 160.9l.3 .4M191.8 163.5v1.5M192.6 167.3v1.5"/>
<path d="M193.3 163.9l-.3-.4h-.4l-.8 .8M193.3 166.5v.4M193.3 167.3v1.5M194.1 163.5v1.5M194.1 167.3h1.5M194.8 166.5v1.9l.4 .4 .4-.4M195.6 163.9l-.4-.4h-.4l-.7 .8M196.3 163.5v1.2l.4 .3h.4l.7-.7M196.3 167.7l.4-.4h.8l.3 .4v.7l-.3 .4h-.8l-.4-.4zM197.8 163.5v1.5M198.6 163.9l.4-.4h.7l.4 .4v.8l-.4 .3h-1.1M198.6 163.5v2.3"/>
<path d="M200.9 163.5h1.5M201.6 162.8v1.9l.4 .3 .4-.3M203.1 163.9l.4-.4h.7l.4 .4v.8l-.4 .3h-.7l-.4-.3zM205.4 163.5v1.5M206.9 163.9l-.4-.4h-.4l-.7 .8M211.4 163.5h-1.1l-.4 .4v.8l.4 .3h1.1M212.1 163.9l.4-.4h.8l.4 .4v.8l-.4 .3h-.8l-.4-.3zM214.4 163.5v1.5M215.9 163.9l-.4-.4h-.3l-.8 .8M216.7 163.5v1.5M218.2 163.9l-.4-.4h-.4l-.7 .8M218.9 164.3h1.2l.3-.4-.3-.4h-.8l-.4 .4v.8l.4 .3h.8"/>
<path d="M222.7 163.5h-1.1l-.4 .4 .4 .4h.7l.4 .4-.4 .3h-1.1M223.4 163.9l.4-.4h.8l.3 .4v.8l-.3 .3h-1.2M223.4 163.5v2.3M225.7 163.9l.4-.4h.7l.4 .4v.8l-.4 .3h-.7l-.4-.3zM228 164.3l.7-.8h.4l.4 .4v1.1M228 163.5v1.5M230.2 163.9l.4-.4h.4l.7 .8-.7 .7h-.4l-.4-.3zM231.7 162.8v2.2M232.5 164.3h1.1l.4-.4-.4-.4h-.7l-.4 .4v.8l.4 .3h.7M234.7 164.3l.8-.8h.4l.3 .4v1.1M234.7 163.5v1.5M237 163.5h1.5"/>
<path d="M237.8 162.8v1.9l.3 .3 .4-.3M239.3 164.3h1.1l.4-.4-.4-.4h-.8l-.3 .4v.8l.3 .3h.8M243.7 169.6h-187.8h93.9v11.1M243.7 169.6v-128.3h-187.8v139.4M149.8 180.7h-93.9h93.9"/>
<circle cx="64.3" cy="153.9" r="1.18"/>
<circle cx="67.1" cy="141.8" r="1.18"/>
<circle cx="158.3" cy="153.9" r="1.18"/>
<circle cx="160.5" cy="141.8" r="1.18"/>
</g>
<!-- layer: ELE - Tomadas -->
<g fill="none" stroke="#000" stroke-width=".3">
<path d="M64.9 55.7h6M67.9 54.2l3 1.5-3 1.5zM64.8 76h3v1.6l3-1.6-3-1.5v1.5M65 66.6h6M68 65.1l3 1.5-3 1.5zM64.6 87.1h3M64.9 97.7h3M156.2 95h.8v5.7h-.8zM157 98.3h4.3M157 97.4h4.3M161.3 95a2.86 2.86 0 0 1 2.8 2.8 2.86 2.86 0 0 1-2.8 2.9zM163.3 95.8a2.15 2.15 0 0 0-1.3 2 2.15 2.15 0 0 0 1.3 2"/>
<path d="M64.8 108.9h3M64.6 120.4h3M64.6 131.5h3M154 130.7h2.9v1.6h-2.9zM154.1 129.1l2.8 1.6M161.2 131.6h4.1M62.5 164.2h3.4v1.8l3.4-1.8-3.4-1.7v1.7M67.6 162.4v3.7M68.1 162.4v3.7"/>
<circle cx="69.1" cy="87.1" r="1.39"/>
<circle cx="69.4" cy="97.7" r="1.39"/>
<circle cx="69.3" cy="108.9" r="1.39"/>
<circle cx="69.1" cy="120.4" r="1.39"/>
<circle cx="69.1" cy="131.5" r="1.39"/>
<circle cx="167.3" cy="131.6" r="1.9"/>
</g>
<g fill="#000" stroke="#000" stroke-width=".21">
<path d="M67.9 55.7h3l-3 1.5z"/>
<path d="M68 65.1l3 1.5h-3zM68 66.6v1.5l3-1.5z"/>
<path d="M69.3 96.3h.5zM69.1 96.3h.7z"/>
<path d="M69.1 96.3l.9 .1zM68.9 96.4h1.1z"/>
<path d="M69.1 99h.7zM69.1 99l.5 .1z"/>
<path d="M68.9 96.4l1.3 .1zM68.7 96.5h1.5z"/>
<path d="M68.9 98.9h1.1zM68.9 98.9l.9 .1z"/>
<path d="M68.7 96.5l1.7 .1-.2-.1zM68.5 96.6l.2-.1 1.7 .1z"/>
<path d="M68.7 98.8h1.5zM68.7 98.8l1.3 .1z"/>
<path d="M68.5 96.6l2 .2-.1-.2zM68.5 96.6l2 .2h-2.2z"/>
<path d="M68.5 98.7l1.7 .1 .2-.1zM68.5 98.7l1.7 .1h-1.5z"/>
<path d="M68.3 96.8l2.4 .2-.2-.2zM68.3 96.8l2.4 .2h-2.5z"/>
<path d="M68.3 98.5l2.1 .2 .1-.2zM68.3 98.5l2.1 .2h-1.9z"/>
<path d="M68.2 97l2.5 .2v-.2zM68.2 97l2.5 .2h-2.6z"/>
<path d="M68.2 98.3l2.3 .2 .2-.2zM68.2 98.3l2.3 .2h-2.2z"/>
<path d="M68.1 97.2l2.7 .2-.1-.2zM68.1 97.2l2.7 .2h-2.7z"/>
<path d="M68.1 98.1l2.6 .2v-.2zM68.1 98.1l2.6 .2h-2.5z"/>
<path d="M68.1 97.4l2.7 .3v-.3zM68.1 97.4l2.7 .3h-2.8z"/>
<path d="M68.1 97.9l2.6 .2 .1-.2zM68.1 97.9l2.6 .2h-2.6z"/>
<path d="M68 97.7l2.8 .2v-.2zM68 97.7l2.8 .2h-2.7z"/>
<path d="M167.2 131.3l.2 .1zM167.1 131.4h.3z"/>
<path d="M167.1 131.4h.3zM167.1 131.4h.3z"/>
<path d="M167.1 132.1h.3zM167.1 132.1l.2 .1z"/>
<path d="M167.1 131.4h.4zM167 131.4h.5z"/>
<path d="M167.1 132.1h.3zM167.1 132.1h.3z"/>
<path d="M167 131.4l.6 .1zM166.9 131.5h.7z"/>
<path d="M167 132.1h.5zM167 132.1h.4z"/>
<path d="M166.9 131.5h.7zM166.9 131.5h.7z"/>
<path d="M166.9 132h.7zM166.9 132l.6 .1z"/>
<path d="M166.9 131.5l.7 .1zM166.9 131.5l.7 .1z"/>
<path d="M166.9 132h.7zM166.9 132h.7z"/>
<path d="M166.9 131.6l.8 .1zM166.9 131.6l.8 .1z"/>
<path d="M166.9 131.9h.7zM166.9 131.9l.7 .1z"/>
<path d="M166.9 131.7h.8zM166.9 131.7h.8z"/>
<path d="M166.9 131.8h.8zM166.9 131.8l.7 .1z"/>
<path d="M166.8 131.7h.9zM166.8 131.7l.9 .1z"/>
</g>
<!-- layer: ELE - Legenda -->
<g fill="#000" stroke="#000" stroke-width=".21">
<path d="M64.6 45.2l4.5 1.5h-4.5z"/>
<path d="M69.2 107.5h.5zM69 107.5h.7z"/>
<path d="M69 107.5l.9 .1zM68.8 107.6h1.1z"/>
<path d="M68.8 107.6l1.3 .1zM68.6 107.7h1.5z"/>
<path d="M68.6 107.7l1.7 .1-.2-.1zM68.4 107.8l.2-.1 1.7 .1z"/>
<path d="M68.4 107.8l2 .2-.1-.2zM68.4 107.8l2 .2h-2.2z"/>
<path d="M68.2 108l2.4 .2-.2-.2zM68.2 108l2.4 .2h-2.5z"/>
<path d="M68.1 108.2l2.6 .2-.1-.2zM68.1 108.2l2.6 .2h-2.7z"/>
<path d="M68 108.4l2.7 .3v-.3zM68 108.4l2.7 .3h-2.7z"/>
<path d="M68 108.7l2.7 .2v-.2zM68 108.7l2.7 .2h-2.8z"/>
</g>
<g fill="none" stroke="#000" stroke-width=".3">
<path d="M158 85.7h5.2M160.6 83.1v2.6M158.8 163.6h3.6M159.8 161.1a3.6 3.6 0 0 1 2.6-1.1v7.2a3.6 3.6 0 0 1-3.4-2.2 3.6 3.6 0 0 1 .8-3.9z"/>
<circle cx="160.6" cy="85.7" r="2.6"/>
</g>
<text font-size="11.9" x="102.7" y="38.5">LEGENDA GERAL</text>
<g font-size="6.2">
<text x="80.1" y="134.4">Interruptor de três seções</text>
<text x="174.6" y="145">Eletroduto que passa descendo</text>
<text x="175" y="155.6">Eletroduto que desce</text>
<text x="80.4" y="156.3">Eletroduto que sobe</text>
</g>
<text font-size="5.7" x="80.4" y="167.2">Tomada trifásica baixa</text>
<text font-size="5.3" x="173.9" y="110.8">Eletroduto embutido no teto</text>
<g font-size="4.4">
<text x="73.7" y="20.5">PRODUZIDO POR UMA VERSÃO DO AUTODESK PARA ESTUDANTES</text>
<text x="288.4" y="30.3" transform="rotate(90 288.4 30.3)">PRODUZIDO POR UMA VERSÃO DO AUTODESK PARA ESTUDANTES</text>
<text x="8.4" y="179.7" transform="rotate(-90 8.4 179.7)">PRODUZIDO POR UMA VERSÃO DO AUTODESK PARA ESTUDANTES</text>
<text x="223.1" y="189.5" transform="rotate(-180 223.1 189.5)">PRODUZIDO POR UMA VERSÃO DO AUTODESK PARA ESTUDANTES</text>
</g>
<g font-size="2.9">
<text x="159.9" y="166.1">1</text>
<text x="160.1" y="162.8">a</text>
</g>
<text font-size="2.3" x="65.7" y="179.5">P</text>
<g font-size="2.1">
<text x="158.8" y="85.4">1</text>
<text x="161.1" y="85.3">a</text>
</g>
<g font-size="1.8">
<text x="158.8" y="87.4">100</text>
<text x="68.8" y="166.3">-1-</text>
</g>
<g font-size="1.6">
<text x="159.8" y="44.3" transform="rotate(1 159.8 44.3)">-1-</text>
<text x="160.6" y="53.8">-1-</text>
<text x="70.2" y="57.8" transform="rotate(1 70.2 57.8)">-1-</text>
<text x="159.8" y="63.4" transform="rotate(1 159.8 63.4)">-1-</text>
<text x="70.2" y="68.6" transform="rotate(1 70.2 68.6)">-1-</text>
<text x="159.8" y="74.1">-1-</text>
<text x="160.6" y="77.8">a</text>
<text x="70.1" y="78.1" transform="rotate(1 70.1 78.1)">-1-</text>
<text x="70.8" y="85.6">a</text>
<text x="71.1" y="96.2">a</text>
<text x="71.1" y="107.8">a</text>
<text x="70.8" y="118.9">a</text>
<text x="70.8" y="122.5">b</text>
<text x="67.8" y="129.5">a</text>
<text x="71.1" y="131.9">b</text>
<text x="67.6" y="134">c</text>
</g>
</svg>
